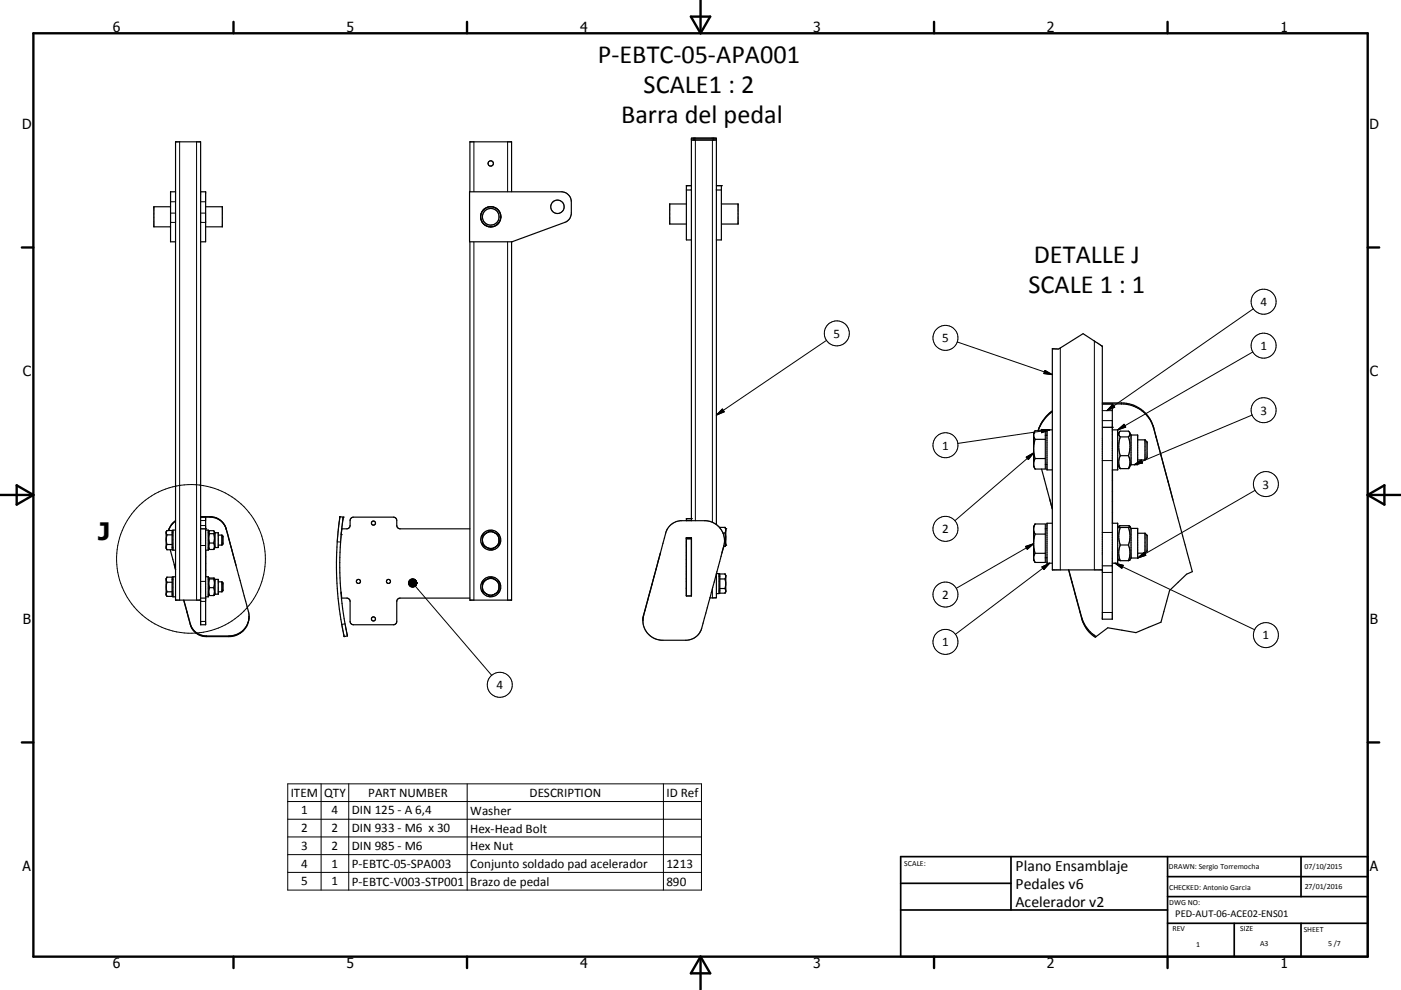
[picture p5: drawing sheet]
<svg xmlns="http://www.w3.org/2000/svg" width="420mm" height="297mm" viewBox="0 0 420 297" stroke-linecap="round" stroke-linejoin="round" font-family="sans-serif">
<g fill="#000">
<circle cx="205.8" cy="55.7" r=".18"/>
<circle cx="216.3" cy="55.7" r=".18"/>
<circle cx="309.9" cy="130" r=".18"/>
<circle cx="333.5" cy="128.2" r=".18"/>
<circle cx="61.6" cy="158.7" r=".18"/>
<circle cx="102.9" cy="155.2" r=".18"/>
<circle cx="205.8" cy="155.6" r=".18"/>
<circle cx="207.3" cy="155.6" r=".18"/>
<circle cx="217.6" cy="158.6" r=".18"/>
<circle cx="102.3" cy="160.4" r=".18"/>
<circle cx="217.6" cy="163.6" r=".18"/>
</g>
<g fill="none" stroke="#000" stroke-width=".3">
<path d="M53.9 42.6v137.4M58.9 42.6v137.4M142.1 42.6v14.9M152.2 42.6v14.9M205.8 55.7h1.5M208.5 42v114.2M213.6 42v114.7M214.8 55.7h1.5M51.1 60.5h1.5M51.1 66.7h1.5M51.1 63.9h1.5M60.2 60.5h1.4"/>
<path d="M60.2 66.7h1.4M60.2 63.9h1.4M142.1 72.5v107.5M152.2 72.5v107.5M375.8 92.6l-43.9 30.6M247.8 102.1l-33 22.4M287 102.6l28.5 9.8M313.3 111.1l2.2 1.3-2.5-.3zM317.9 104.4v66.6M328.1 102.3v68.7M375.6 105.6l-40.5 23.4M216.6 122.7l.5 .8-2.3 1z"/>
<path d="M307.7 137.1l2.2-1.2-1.6 2zM309.9 135.9l-23.6 20.3M312.2 128.8l2.5 .2-2.4 .8zM314.7 129l-27.5 4M330.5 126.2h3M330.5 128.2h3M330.5 123.2h3M330.5 138.2h3M333.6 121.3l.6 .9-2.3 1zM335.1 129l1.9-1.7 .5 .8zM336.2 120.9v.3M340.1 139.4l2.1-1.4 .4 .9z"/>
<path d="M345.9 128.3v.2M375.4 124.5l-35.3 14.9M60.2 156.2h1.4M60.2 157.7h1.4M60.2 158.7h1.4M63 155v.2M67.8 158.7v.1M205.8 156.2h1.5M205.8 155.6h1.5M330.5 159.7h3M376.3 147.1l-35.2 20.3M60.2 174.4h1.4"/>
<path d="M60.2 163.7h1.4M101.1 162.6h1M124.5 175.9l22.9 26.7M205.8 178.8h1.5M213.6 176.6v2.8M307.5 163.9l2.4-.8-1.9 1.7zM309.9 163.1l-23.2 13.4M312.4 170.1l2.3-1.1-1.7 1.9zM314.7 169l-28.3 21.3M330.5 171.7h3M334.3 169l41.9 19.9M334.3 169l2.5 .6-.5 .9z"/>
<path d="M341.1 167.4l1.9-1.7 .5 .9zM57 187.2v.1M60.2 180.4h1.4M60.2 186.4h1.4M61.9 190.8v.2M68.7 190.8v.2M103.4 187.2l-.9 .1M193 184.5v.2M324.3 185.2v.4M330.5 183.8h3M86.3 235.2h124v31.8h-124zM96.3 235.2v31.8"/>
<path d="M104.6 235.2v31.8M140.1 235.2v31.8M198.9 235.2v31.8M86.3 240.5h124M86.3 245.8h124M86.3 251.1h124M86.3 256.4h124M86.3 261.7h124"/>
<circle cx="378.8" cy="90.5" r="3.7"/>
<circle cx="250.9" cy="100" r="3.8"/>
<circle cx="283.5" cy="101.4" r="3.7"/>
<circle cx="378.8" cy="103.7" r="3.7"/>
<circle cx="283.5" cy="133.6" r="3.7"/>
<circle cx="378.8" cy="123.1" r="3.7"/>
<circle cx="283.5" cy="158.7" r="3.7"/>
<circle cx="379.5" cy="145.2" r="3.8"/>
<circle cx="57.3" cy="167.7" r="22.3"/>
<circle cx="283.5" cy="178.4" r="3.7"/>
<circle cx="283.5" cy="192.6" r="3.8"/>
<circle cx="379.5" cy="190.5" r="3.8"/>
<circle cx="149.8" cy="205.5" r="3.8"/>
</g>
<g fill="none" stroke="#000" stroke-width=".36">
<path d="M52.6 57.5h-1.5v15h1.5M60.2 57.5h1.4v15h-1.4M140.8 57.5h27.5a3 3 0 0 1 3 3v3.4a2.93 2.93 0 0 1-2 2.8l-15.8 5.8h-12.7zM140.9 57.5v-14.9h12.5v14.9M205.8 57h1.5M207.3 55.7h-1.5v16.3h1.5M207.3 41.5v114.7M207.3 41.5h.1M207.3 42h.1M207.3 41.5h7.5v115.9M208 41.5v.5h6v-.5M214.8 55.7h1.5v16.3h-1.5"/>
<path d="M214.8 57h1.5M214.8 42h-7.5M51.1 62h-5v6.1h5M61.6 62h5.1v6.1h-5.1M140.9 72.5v107.5h12.5v-107.5M144.1 65.5l.7 1.5 1 .8M144.2 65.4l.6 1.5 1 .8M144.6 63.4l-.4 1.2v.8M145.8 67.8l1.7 .3M145.8 67.7l1.6 .3M148.6 67.7l-1.2 .3M148.7 62.5a3 3 0 0 0-3.2 .1 3 3 0 0 0-1.4 2.9"/>
<path d="M148.7 62.4a3 3 0 0 0-3.9 .7M148.7 62.4l.3 .2M148.7 67.7l-1.2 .4M149 62.6a3.1 3.1 0 0 1 .5 4.2M149 62.7l.3 .3M149.3 67.2l-.6 .5M149.6 63.3a3 3 0 0 1-1 4.4M205.8 61.2h-5v6h5M216.3 61.2h5v6h-5M330.5 103.9l-5.8-3.8-7.3 4.6-1.9-.1v66.4h15M330.5 103.9h.1M330.5 103.9v81.9h3v-64.6"/>
<path d="M310.2 129.4l.1-.2h3.1v11.5l-3.2-.1M310.2 129.4a2.07 2.07 0 0 0 .1 2.4M310.2 129.4l-.3 .6v10l.3 .6M310.3 131.8a9.4 9.4 0 0 0 0 5.8M310.3 137.6a3 3 0 0 0-.1 2.9M310.3 131.8h3.1M310.3 137.6h3.1M313.4 130.6h.5M313.4 139.3h.5M315.5 129h-1.6v12h1.6M315.5 123.5a11.9 11.9 0 0 0-4.2 5.7M315.5 123.2l-1.8 1.6-1.1 1.5-1.4 2.9"/>
<path d="M330.5 121.2h5.7a9.9 9.9 0 0 1 9.6 7M330.5 120.9h5.7a9.9 9.9 0 0 1 9.7 7.6l5.1 18.8M333.5 129h1.6v12h-1.6M335.1 139.4l.7 1.2M335.5 129.7l-.4 .8M335.8 131.1l-.4-.9 .4-.9h2.5l.5 .9-.5 .9M335.8 136.7l-.4 2 .4 1.9M335.8 131.1l-.4 2.8 .4 2.8M335.8 131.1h2.5M335.8 136.7h2.5M338.3 131.1l.5 2.8-.5 2.8M338.3 136.7l.5 2-.5 1.9"/>
<path d="M338.6 129.7l.5 .8M339.1 130.5h2v8.9h-2M339.1 130.5v8.9M339.1 139.4l-.8 1.2M341.1 132h2.2M341.1 138h2.2M343.3 132v6M343.3 132l.6 .6v4.7l-.6 .7M345.9 128.3l2.1 8.1M348 136.6l.8 2.7M50 159.2l-.2 .3v5l.3 .4M50.7 158.7l-.2 .5"/>
<path d="M51.1 157.9l-.4 .8M51.6 159.9h.2M52.6 159h-.8v6.1h.8M52.6 156.2l-1.5 1.7M52.6 156.3l-1.5 1.6M60.2 155.2h3.2a5 5 0 0 1 4.2 3M60.2 155h2.8a5 5 0 0 1 4.6 3.1M61.6 155.2v32.2h-1.4v-144.8h-7.6v137.4h7.6M61.6 159h.8v6.1h-.8M62.6 159.4l.2-.2h1.3l.1 .2M62.6 159.4l.2 .7M62.7 159.4l-.3 .4"/>
<path d="M64.2 159.4l.2 .4M64.2 159.4l-.1 .7M64.4 159.8h1v4.5h-1M64.4 159.8v4.5M67.6 158.2l.2 .6M67.6 158.1l.7 2.2M102.9 155.2l-1-.2-.6 5.5a100.1 100.1 0 0 0 1.3 27.8l.6 2.7 1-.2M102.9 155.2l-.5 4.1a105.2 105.2 0 0 0-.3 17.2l.6 6.1 1.5 8.2M102.9 155.2h.1M140.9 158.7h-20.9l-.5-.1-.4-.5-.2-2.2-.1-.4-.6-.3h-12.3l-.8 .5-.4 2.6-.5 .3-1.7 .1-.2 1.7M145.8 160a3.2 3.2 0 0 0-1.1 3.6l1.3 .7M145.8 160l-.6 .3a.93 .93 0 0 0-.6 1.5 2.55 2.55 0 0 0 1.4 2.5"/>
<path d="M146.1 159.8l-.3 .2M147.9 159.7l.3 .1M147.9 159.7l-.7-.2-1.1 .3M147.9 159.6l-.3-.1a.92 .92 0 0 0-1.5 .3M148.2 159.8l1.3 .7 .1 1M148.2 159.8l.9 .7 .5 1M207.3 155.6h-1.5v.6M216.8 159.9h.6M217.4 158.2l.2 .4v5l-.2 .4h-.4M217.4 158.2l.2 .7M217.4 159.9l.2 1.1M217.4 158.2h-1.6v.2"/>
<path d="M217.6 159.3l-.2 .6M310.3 157.2l-.4 .8v10l.4 .6M310.3 157.2h3.1v11.5h-3.1a2.3 2.3 0 0 1 0-2.7M310.3 157.2a2.74 2.74 0 0 0 0 3M312.3 140.7l3.2 12-.8-2.9M313.4 158.6h.5M315.5 157h-1.6v12h1.6M333.5 157h1.6v12h-1.6M333.5 141v16M335.4 157.9l-.3 .6M335.4 157.9l.4 .3M335.8 158.2h2.5"/>
<path d="M335.8 140.6h2.5M335.8 158.2l-.4 2.7 .4 2.6M338.3 158.2l.5 2.7-.5 2.6M338.6 158.1l-.3 .1M338.6 157.8l.1 .1M338.6 157.8l-2.8-.1-.4 .2M338.7 158.1h-.1M338.7 157.9h.1M338.7 158.1h.1M338.7 158v.1M338.7 157.9v.1M338.8 157.9l.3 .6"/>
<path d="M339.1 158.5h2v8.9h-2M339.1 158.5v8.9M341.1 160h2.2M343.3 160v6M343.3 160l.6 .6v4.8l-.6 .6M349.5 141.7l8 29.8-1.8 .8-5 4.8-2.6 9.6-7.5 3.1-8.5-1.5-3.4 2.7M50.1 160.5a1.04 1.04 0 0 1 0-1.3h1.5v5.7h-1.5M50.1 160.5a4.7 4.7 0 0 0 0 2.9M50.1 173.2l-.3 .3v5l.2 .4M50.1 163.4a1.48 1.48 0 0 0 0 1.5M50.1 160.5h1.5M50.1 173.2h1.5v5.7h-1.5"/>
<path d="M50.1 163.4h1.5M50.1 173.2a1.39 1.39 0 0 0 0 1.5M50.1 174.7l-.3 1.4 .3 1.5M50.1 177.6a1.15 1.15 0 0 0 0 1.3M50.1 177.6h1.5M50.1 174.7h1.5M51 164.9l1.6 6-.4-1.5M51.6 178.2h.2M51.6 164.2h.2M51.6 173.9h.2M52.6 173h-.8v6.1h.8M60.2 179.4h1.4"/>
<path d="M61.6 173h.8v6.1h-.8M61.7 165.1v7.9M62.4 164.3l.4 .6M62.4 178.3l.4 .4M62.6 173.6h.1M62.6 173.5v.1M62.6 173.6l.2 .1M62.6 173.5l-.2 .3M62.8 173.7h1.3M62.8 178.7h1.3M62.8 162.9l-.2 1 .2 1M62.8 160.1l-.2 1.4 .2 1.4"/>
<path d="M62.8 160.1h1.3M62.8 162.9h1.3M62.8 164.9h1.3M62.8 176.3l-.2 1.2 .2 1.2M62.8 173.7l-.2 1.3 .2 1.3M62.8 176.3h1.3M64.1 160.1l.2 1.4-.2 1.4M64.1 162.9l.2 1-.2 1M64.1 173.7l.2 1.3-.2 1.3M64.1 176.3l.2 1.2-.2 1.2M64.2 173.6l-.1 .1M64.2 173.5h.1"/>
<path d="M64.2 173.5h-1.6M64.2 178.6l-.1 .1M64.3 173.6h-.1M64.3 173.5v.1M64.3 178.5l-.1 .1M64.3 173.5l.1 .3M64.4 173.8h1v4.5h-1M64.4 173.8v4.5M64.4 164.3l-.3 .6M64.4 178.3l-.1 .2M65.4 160.5h1.1M65.4 163.5h1.1"/>
<path d="M65.4 177.6h1.1M65.4 174.6h1.1M66.5 160.5v3M66.5 174.6v3M66.5 160.5l.3 .3v2.4l-.3 .3M66.5 174.6l.3 .3v2.3l-.3 .4M68.2 160.1l6.3 23.3a5.7 5.7 0 0 1-.4 4 6 6 0 0 1-5.4 3.4h-6.8a4.9 4.9 0 0 1-4.9-3.6l-1.4-5.4M68.7 161.9l1.6 6.1M70.4 168.1l.3 1.4M102.2 177.7l.2 1.7 1.8 .1 .7 .5 .1 6.6 .3 .6 .6 .2 12.5-.1 .4-.2 .2-.7v-6.2l.7-.7 21.2-.1M145.8 178.2l1.3 .7 1.2-.7M145.8 178.2l1.4 .3 1.1-.3"/>
<path d="M145.9 173.8l-.6 .4a.74 .74 0 0 0-.7 1.1l.2 1.8 1 1.1M145.9 173.8a3.3 3.3 0 0 0-1.3 3.6l1.2 .8M145.9 173.8l.6-.3a.75 .75 0 0 1 1.3 0l.7 .4M145.9 173.8l1.1-.3 1.5 .4M146 164.3l.3 .1M148.2 164.3l-1.1 .2-.8-.1M148.2 164.3l-.3 .2a.75 .75 0 0 1-1.3 .1l-.3-.2M148.5 173.9a3.2 3.2 0 0 1 1.1 3.7l-1.3 .6M148.5 173.9l.5 .4a.75 .75 0 0 1 .6 1.1 2.81 2.81 0 0 1-1.3 2.8M148.8 163.9l-.6 .4M149.6 161.5v.4M149.6 161.9l-.2 1.1-.6 .9"/>
<path d="M149.6 161.9l.1 .7a.93 .93 0 0 1-.9 1.3M198 165.9l-5.2 19.7M205.8 161.3h1.5v17.5h-1.5zM205.8 162.6h.1M205.8 176.6h.1M205.8 173.6h.1M205.8 161.4h1.5M205.8 178.7h.1M205.8 161.4v17.4M205.8 161.6h1.5M207.3 178.7h.1M214.8 172.1v7.2l-2 .1"/>
<path d="M214.8 172.1h.8v6h-.8M215.6 177.2h.2M215.6 172.9h.2M215.8 176.6h1.6M215.8 173.7h1.6M216.6 165.3l-6.2 23.2a5 5 0 0 1-4.5 3.6h-7.5a5.9 5.9 0 0 1-5.6-6.5M217 163.8l-.6 2.1M217 163.8h.1M217.2 162.8h.2M217.2 162.8a6 6 0 0 0-5.6-6.6h-7.6a5 5 0 0 0-4.4 3.7l-6.8 25.8M217.2 162.8l-.2 1M217.4 172.2l.2 .4v5l-.2 .3"/>
<path d="M217.4 162.8l.2 .4M217.4 172.2h-1.6v5.8h1.6M217.4 173.7l.2 1.1M217.4 172.2l.2 .6M217.4 176.6l.2 .5M217.6 163.5l-.1 .2M217.6 161.7l-.2 1.1M217.6 173.1l-.2 .6M217.6 175.5l-.2 1.1M217.6 177.4l-.2 .6M310.3 160.2a9.3 9.3 0 0 0 0 5.8M310.3 166h3.1"/>
<path d="M310.3 160.2h3.1M313.4 167.3h.5M320.4 171l1.4 5.5M320.4 171l3.9 14.6a9.9 9.9 0 0 0 4.1 5.6l.3-.2M322.4 178.1l2 7.5 .6 1.5a9.8 9.8 0 0 0 3.7 3.9M330.5 169.8h3M335.1 167.4l.3 .6 .4 .2M335.8 163.5l-.4 2.4 .4 2.3M335.8 163.5h2.5M335.8 168.2h2.5M338.3 163.5l.5 2.4-.5 2.3M339.1 167.4l-.3 .6-.5 .2"/>
<path d="M341.1 166h2.2M55.1 180l.5 1.9M55.6 181.9l1.5 5.7a4.9 4.9 0 0 0 4.8 3.4h6.8a5.9 5.9 0 0 0 6-5.9M104.2 190.7v.1M192.8 185.7v.3"/>
<circle cx="147.1" cy="49" r=".79"/>
<circle cx="147.1" cy="65" r="2.5"/>
<circle cx="167.1" cy="62" r="2.01"/>
<circle cx="112" cy="156.9" r=".61"/>
<circle cx="107.5" cy="174.4" r=".61"/>
<circle cx="116.5" cy="174.4" r=".61"/>
<circle cx="147.1" cy="162" r="3"/>
<circle cx="147.1" cy="176" r="3"/>
<circle cx="112" cy="185.7" r=".61"/>
</g>
<g fill="none" stroke="#000" stroke-width=".71">
<path d="M10 10h400v277h-400zM70 6.6v3.4M140 6.6v3.4M207.1 5h5.8l-2.9 5zM210 0v10M280 6.6v3.4M350 6.6v3.4M6.6 74.2h3.4M410 74.2h3.5M0 148.5h10M5 145.6l5 2.9-5 2.9zM410 148.5h10.1"/>
<path d="M410 148.5l5.1-2.9v5.8zM6.6 222.7h3.4M410 222.7h3.5M70 287v3.4M140 287v3.4M210 287v10M210 287l2.9 5h-5.8zM280 287v3.4M350 287v3.4"/>
</g>
<path d="M270 257h140v30h-140zM303.1 257v16M350 257v30M390.1 257v12M270 265h33.1M270 273h80M350 277h60M350 269h60M350 263h60M370 277v10M390.1 277v10" fill="none" stroke="#000" stroke-width=".51"/>
<g fill="#000" stroke="#000" stroke-width=".3">
<path d="M313.3 111.1l2.2 1.3-2.5-.3zM216.6 122.7l.5 .8-2.3 1zM307.7 137.1l2.2-1.2-1.6 2zM312.2 128.8l2.5 .2-2.4 .8zM333.6 121.3l.6 .9-2.3 1zM335.1 129l1.9-1.7 .5 .8zM340.1 139.4l2.1-1.4 .4 .9zM124.8 174.4l.2 .5zM124.7 174.1l.3 .8zM124.5 173.9l.5 1zM124.3 173.8l.7 1.1zM124 173.7l1 1.2z"/>
<path d="M123.8 173.7h.2l1 1.2zM123.5 173.7h.3l1.2 1.2zM123.3 173.7h.2l1.5 1.2zM123 173.9l.3-.2 1.7 1.2zM122.8 174l.2-.1 2 1zM122.8 174l2.2 .9-2.4-.6zM122.6 174.3l2.4 .6-2.5-.4zM122.5 174.5l2.5 .4-2.5-.1zM122.5 174.8l2.5 .1-2.5 .1zM122.5 175l2.5-.1-2.5 .4zM122.5 175.3l2.5-.4-2.4 .6zM122.6 175.5l2.4-.6-2.2 .9z"/>
<path d="M122.8 175.8l2.2-.9-2 1.1zM123 176l2-1.1-1.7 1.2zM123.3 176.1l1.7-1.2-1.5 1.2zM123.5 176.1l1.5-1.2-1.2 1.3zM125 174.9l-1 1.2-.2 .1zM125 174.9l-1 1.2zM125 174.9l-.7 1.1zM125 174.9l-.5 1zM125 174.9l-.3 .8zM125 174.9l-.2 .5zM125 174.9l-.1 .3zM307.5 163.9l2.4-.8-1.9 1.7z"/>
<path d="M312.4 170.1l2.3-1.1-1.7 1.9zM334.3 169l2.5 .6-.5 .9zM341.1 167.4l1.9-1.7 .5 .9z"/>
</g>
<g font-size="7.9">
<text x="179.2" y="19.1">P-EBTC-05-APA001</text>
<text x="193" y="28">SCALE1 : 2</text>
<text x="186.2" y="37">Barra del pedal</text>
<text x="310" y="78.9">DETALLE J</text>
<text x="308.4" y="88">SCALE 1 : 1</text>
</g>
<text font-size="7.2" x="29.5" y="162">J</text>
<g font-size="4.7">
<text x="304.5" y="261.2">Plano Ensamblaje</text>
<text x="304.5" y="266.6">Pedales v6</text>
<text x="304.5" y="272">Acelerador v2</text>
</g>
<g font-size="4.2">
<text x="33.9" y="9.6">6</text>
<text x="103.9" y="9.6">5</text>
<text x="173.9" y="9.6">4</text>
<text x="243.8" y="9.6">3</text>
<text x="313.9" y="9.6">2</text>
<text x="383.9" y="9.6">1</text>
<text x="6.7" y="38.7">D</text>
<text x="410.5" y="38.7">D</text>
<text x="6.9" y="112.9">C</text>
<text x="410.7" y="112.9">C</text>
<text x="6.9" y="187.1">B</text>
<text x="410.7" y="187.1">B</text>
<text x="6.8" y="261.4">A</text>
<text x="410.7" y="261.4">A</text>
<text x="33.9" y="290.4">6</text>
<text x="103.9" y="290.4">5</text>
<text x="173.9" y="290.4">4</text>
<text x="243.8" y="290.4">3</text>
<text x="313.9" y="290.4">2</text>
<text x="383.9" y="290.4">1</text>
</g>
<g font-size="3.9">
<text x="377.9" y="91.8">4</text>
<text x="249.9" y="101.3">5</text>
<text x="282.4" y="102.6">5</text>
<text x="377.9" y="105">1</text>
<text x="377.9" y="124.4">3</text>
<text x="282.4" y="134.9">1</text>
<text x="378.5" y="146.6">3</text>
<text x="282.4" y="159.9">2</text>
<text x="282.4" y="179.7">2</text>
<text x="378.5" y="191.8">1</text>
<text x="282.4" y="193.8">1</text>
<text x="148.8" y="206.7">4</text>
<text x="87.2" y="239">ITEM</text>
<text x="97.2" y="239">QTY</text>
<text x="110.4" y="239">PART NUMBER</text>
<text x="158.7" y="239">DESCRIPTION</text>
<text x="199.8" y="239.2">ID Ref</text>
<text x="90.3" y="244.3">1</text>
<text x="99.4" y="244.3">4</text>
<text x="105.5" y="244.3">DIN 125 - A 6,4</text>
<text x="141" y="244.4">Washer</text>
<text x="90.3" y="249.7">2</text>
<text x="99.4" y="249.7">2</text>
<text x="105.5" y="249.7">DIN 933 - M6 x 30</text>
<text x="141" y="249.8">Hex-Head Bolt</text>
<text x="90.3" y="255">3</text>
<text x="99.4" y="255">2</text>
<text x="105.5" y="255">DIN 985 - M6</text>
<text x="141" y="255">Hex Nut</text>
<text x="90.3" y="260.3">4</text>
<text x="99.4" y="260.3">1</text>
<text x="105.5" y="260.3">P-EBTC-05-SPA003</text>
<text x="141" y="260.3">Conjunto soldado pad acelerador</text>
<text x="199.8" y="260.3">1213</text>
<text x="90.3" y="265.6">5</text>
<text x="99.4" y="265.6">1</text>
<text x="105.5" y="265.7">P-EBTC-V003-STP001</text>
<text x="141" y="265.7">Brazo de pedal</text>
<text x="199.8" y="265.7">890</text>
</g>
<text font-size="3.1" x="352.3" y="275.3">PED-AUT-06-ACE02-ENS01</text>
<g font-size="2.4">
<text x="271.1" y="259.7">SCALE:</text>
<text x="350.4" y="260.8">DRAWN: Sergio Torremocha</text>
<text x="391.1" y="260.6">07/10/2015</text>
<text x="350.5" y="267">CHECKED: Antonio Garcia</text>
<text x="391.2" y="266.7">27/01/2016</text>
<text x="350.5" y="271.4">DWG NO:</text>
<text x="351.5" y="279.3">REV</text>
<text x="371.9" y="279.4">SIZE</text>
<text x="390.9" y="279.6">SHEET</text>
<text x="358.6" y="284.1">1</text>
<text x="377.8" y="283.9">A3</text>
<text x="398.2" y="283.8">5 /7</text>
</g>
</svg>
